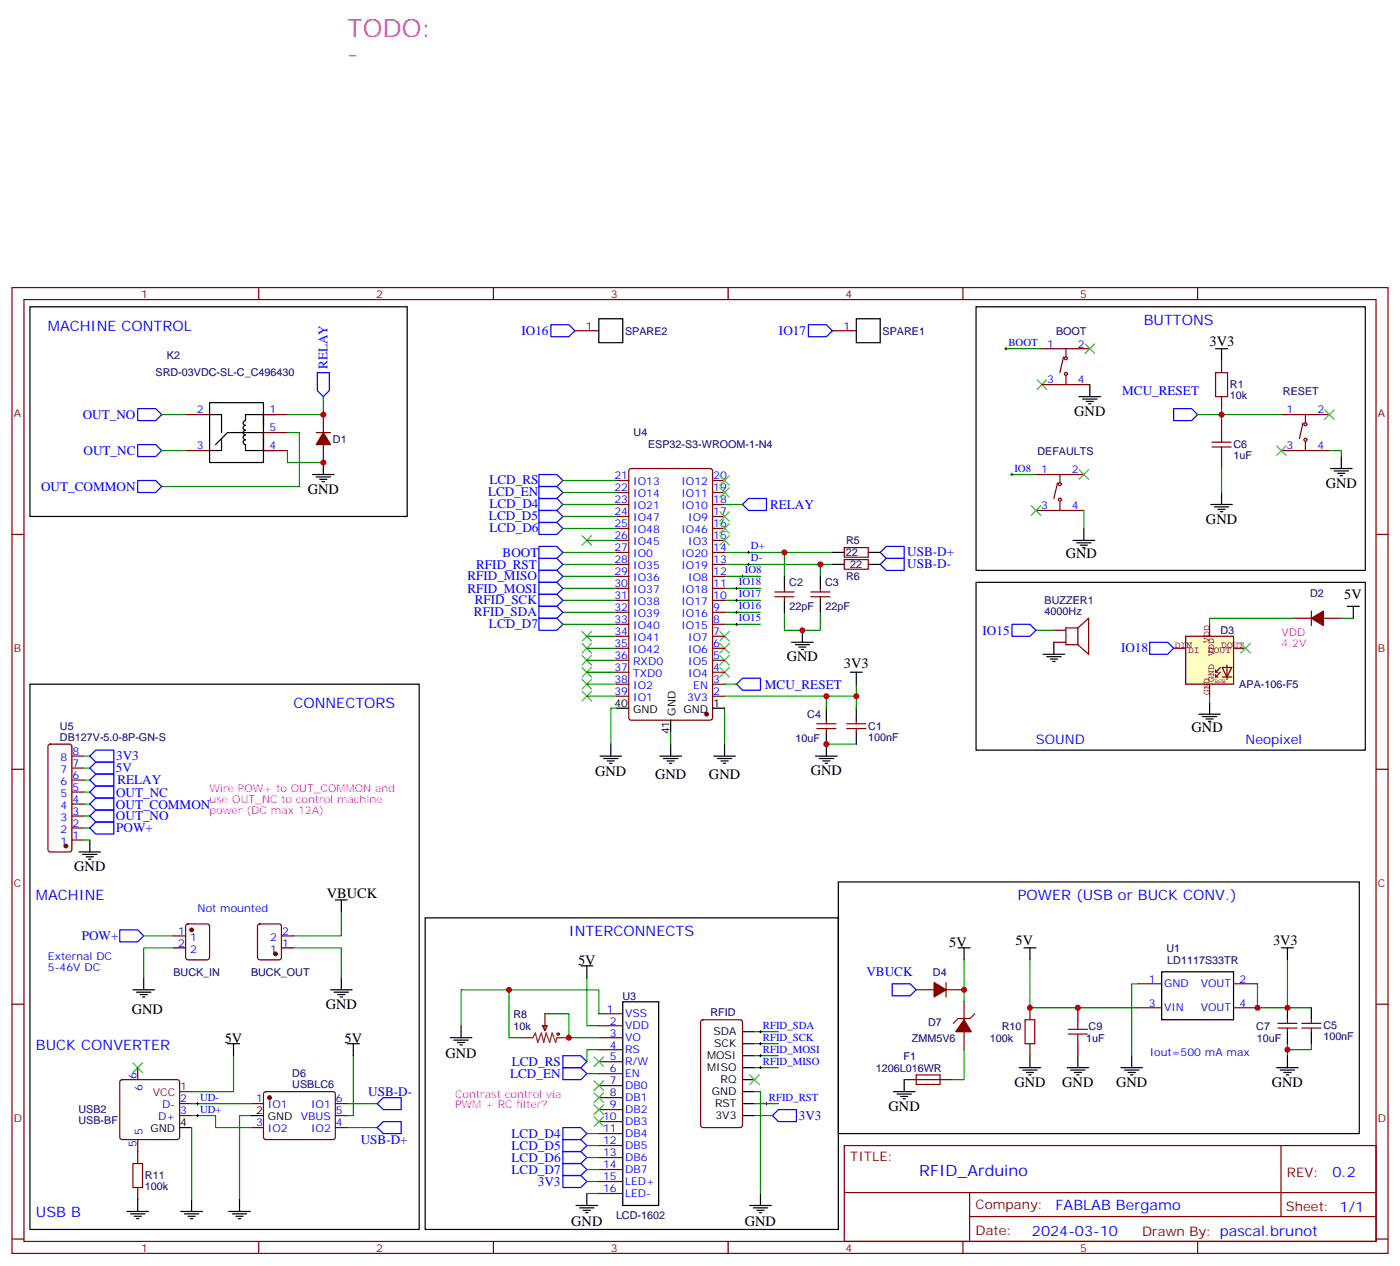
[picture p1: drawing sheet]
<svg xmlns="http://www.w3.org/2000/svg" width="412mm" height="373mm" viewBox="0 0 412 373" stroke-linecap="round" stroke-linejoin="round" font-family="sans-serif">
<g fill="none" stroke="#870000" stroke-width=".35">
<path d="M3.5 84.7h405.4v284.3h-405.4zM7.1 88.2h398.2v277.3h-398.2zM76.2 84.7v3.5M145.3 84.7v3.5M169.3 97.4h7.1M214.5 84.7v3.5M245.2 97.4h7M283.6 84.7v3.5M352.8 84.7v3.5M306.9 113.2h14.1M306.9 102.7h14.1M313.3 105.1l-1.1 4.6"/>
<path d="M314 102.7v2.4M314 110.8v2.4M359.8 106.2v3.5M359.8 116.8v3.5M93.1 127.4h4.3M95.2 122.1v5.3M95.2 130.9v5.3M377.5 132.6h14.1M377.5 122.1h14.1M383.8 124.5l-1 4.6M384.5 122.1v2.4M384.5 130.2v2.4"/>
<path d="M3.5 157.3h3.6M405.3 157.3h3.6M248.7 161.2h7.1v2.8h-7.1zM248.7 164.7h7.1v2.9h-7.1zM386.3 179.9v4.2M310.4 185.6h3.6M310.4 189.1h3.6M317.5 184.9h-3.5v4.9h3.5M317.5 184.9l3.2-2.9v10.6l-3.2-2.8M317.5 184.9v4.9M381 182h5.3M389.8 182h5.3"/>
<path d="M240.6 214.5h5.6M240.6 213.1h5.6M243.4 212v1.1M243.4 214.5v1M3.5 226.5h3.6M405.3 226.5h3.6M51.2 275.5h3.5M51.2 279h3.5M54.9 272.2l.5-.2h5.6l.7 .4v9.5l-.4 .6-5.9 .1-.7-.5v-9.4zM76.1 272.2l.5-.2h5.6l.6 .4 .1 9.5-.5 .6-5.8 .1-.7-.5-.1-9.4zM82.9 275.5h3.5M82.9 279h3.5"/>
<path d="M3.5 295.6h3.6M176.4 298.4h7M269.9 291.4h5.3M278.7 289.3v4.2M278.7 291.4h5.3M405.3 295.6h3.6M176.4 302h7M176.4 305.5h7M176.4 309h7M176.4 312.6h7M176.4 316.1h7M176.4 319.6h7"/>
<path d="M206.6 300.4l.5-.2h10.9l.7 .4v30.7l-.4 .6-11.2 .1-.7-.5v-30.6zM376.4 302.7h5.7M376.4 301.3h5.7M379.2 300.2v1.1M379.2 302.7v1M74.1 324.9h3.5M74.1 332h3.5M77.8 321.6l.5-.2h20l.5 .7-.1 13-.6 .4-20.1-.1-.4-.6v-12.7zM98.8 324.9h3.5M98.8 332h3.5M98.8 328.4h3.5M176.4 323.1h7"/>
<path d="M176.4 326.7h7M176.4 330.2h7M176.4 333.7h7M176.4 337.3h7M248.7 337.3h156.6v28.2h-156.6zM377.3 337.3v20.9M176.4 340.8h7M176.4 344.3h7M176.4 347.8h7M176.4 351.4h7M248.7 351.1h156.5M285.6 358.2h119.6"/>
<path d="M285.6 351.1v14.1M3.5 364.8h3.6M76.2 365.5v3.5M145.3 365.5v3.5M214.5 365.5v3.5M283.6 365.5v3.5M352.8 365.5v3.5M405.3 364.8h3.6"/>
<circle cx="314" cy="105.5" r=".44"/>
<circle cx="314" cy="110.1" r=".44"/>
<circle cx="384.5" cy="129.5" r=".44"/>
<circle cx="384.5" cy="124.9" r=".44"/>
</g>
<g fill="none" stroke="#008700" stroke-width=".35">
<path d="M296.3 102.7h10.6M298.1 139.7h7.1M352.8 122.1h24.7M359.8 120.3v3.5M391.6 132.6h3.5v1.8M165.8 148.5h3.5M165.8 152h3.5M165.8 155.6h3.5M165.8 145h3.5M165.8 141.5h3.5M165.8 176.7h15.9M165.8 173.2h15.9"/>
<path d="M165.8 169.7h15.9M165.8 166.2h15.9M165.8 162.6h15.9M213.4 176.7h10.6M213.4 173.2h10.6M213.4 169.7h10.6M213.4 166.2h31.8M213.4 162.6h31.8M165.8 183.8h15.9M165.8 180.3h15.9M172.9 190.9h8.8M172.9 194.4h8.8"/>
<path d="M172.9 197.9h8.8M172.9 187.3h8.8M213.4 180.3h10.6M213.4 183.8h10.6M305.2 185.6h5.2M395.1 182h3.5M172.9 201.4h8.8M172.9 205h8.8M213.4 208.5v10.6M243.4 219.1h8.8M252.2 201.4v3.6h-38.8M24.7 236.7h1.8"/>
<path d="M24.7 233.2h1.8M24.7 240.2h1.8M86.4 279h14.1v8.9M100.5 268.5v7h-14.1M160.5 298.4h7.1v7.1h8.8M172.9 287.9v14.1h3.5M176.4 298.4v-7h-26.5v14.1h3.6M284 282.6v12.3M303.4 282.6v14.1h31.7M370.4 289.6v7.1h15.9M379.2 282.6v14.1M172.9 316.1h3.5"/>
<path d="M176.4 309h-3.5v3.6M222.2 303.7h7.1M222.2 307.3h7.1M222.2 310.8h7.1M222.2 314.3h7.1M379.2 307.3v3.5M386.3 307.3v1.7h-7.1M74.1 328.4h-3.5v24.7M102.3 324.9h8.8M102.3 332h8.8M172.9 337.3h3.5M172.9 333.7h3.5"/>
<path d="M222.2 321.4h1.8v30M222.2 324.9h7.1M222.2 328.4h5.3M172.9 351.4h3.5M172.9 347.8h3.5M172.9 344.3h3.5M172.9 340.8h3.5"/>
</g>
<g fill="none" stroke="#00f" stroke-width=".35">
<path d="M162.3 95.6h5.3l1.7 1.8-1.7 1.7h-5.3zM238.1 95.6h5.3l1.8 1.8-1.8 1.7h-5.3zM93.5 109.7h3.5v5.3l-1.8 1.8-1.7-1.8zM158.7 139.7h5.3l1.8 1.8-1.8 1.7h-5.3zM345.7 120.3h5.3l1.8 1.8-1.8 1.7h-5.3zM158.7 153.8h5.3l1.8 1.8-1.8 1.7h-5.3zM158.7 150.3h5.3l1.8 1.7-1.8 1.8h-5.3zM158.7 146.8h5.3l1.8 1.7-1.8 1.8h-5.3zM158.7 143.2h5.3l1.8 1.8-1.8 1.8h-5.3zM158.7 160.9h5.3l1.8 1.7-1.8 1.8h-5.3zM158.7 164.4h5.3l1.8 1.8-1.8 1.7h-5.3zM158.7 167.9h5.3l1.8 1.8-1.8 1.7h-5.3z"/>
<path d="M158.7 171.4h5.3l1.8 1.8-1.8 1.8h-5.3zM158.7 175h5.3l1.8 1.7-1.8 1.8h-5.3zM158.7 178.5h5.3l1.8 1.8-1.8 1.7h-5.3zM259.3 162.6l1.8-1.7h5.2v3.5h-5.2zM259.3 166.2l1.8-1.8h5.2v3.5h-5.2zM158.7 182h5.3l1.8 1.8-1.8 1.8h-5.3zM298.1 183.8h5.3l1.8 1.8-1.8 1.7h-5.3zM338.7 189.1h5.3l1.7 1.8-1.7 1.7h-5.3zM217 201.4l1.7-1.7h5.3v3.5h-5.3zM26.5 233.2l1.7-1.8h5.3v3.5h-5.3zM28.2 234.9h5.3v3.6h-5.3l-1.7-1.8zM26.5 240.2l1.7-1.7h5.3v3.5h-5.3z"/>
<path d="M262.8 289.6h5.3l1.8 1.8-1.8 1.8h-5.3zM165.8 310.8h5.3l1.8 1.8-1.8 1.7h-5.3zM165.8 314.3h5.3l1.8 1.8-1.8 1.8h-5.3zM111.1 324.9l1.8-1.8h5.3v3.6h-5.3zM111.1 332l1.8-1.8h5.3v3.5h-5.3zM165.8 332h5.3l1.8 1.7-1.8 1.8h-5.3zM165.8 335.5h5.3l1.8 1.8-1.8 1.7h-5.3zM165.8 339h5.3l1.8 1.8-1.8 1.7h-5.3zM227.5 328.4l1.8-1.7h5.3v3.5h-5.3zM165.8 346.1h5.3l1.8 1.7-1.8 1.8h-5.3zM165.8 342.5h5.3l1.8 1.8-1.8 1.8h-5.3z"/>
</g>
<g fill="none" stroke="#000" stroke-width=".29">
<path d="M296 102.7h.7M296.3 102.3v.7M297.7 139.7h.7M298.1 139.3v.8M216.6 173.2h.7M216.6 176.7h.7M217 172.9v.7M217 176.4v.7M217 179.9v.7M218.4 169.7h.7M218.7 169.3v.7M216.6 180.3h.7"/>
<path d="M216.6 183.8h.7M217 183.4v.7M223.7 303.7h.7M223.7 307.3h.7M223.7 310.8h.7M223.7 314.3h.7M224 303.4v.7M224 306.9v.7M224 310.4v.7M224 314v.7M225.4 324.9h.7M225.8 324.6v.7"/>
</g>
<g fill="none" stroke="#000" stroke-width=".35">
<path d="M8.8 90.3h111.1v61.7h-111.1zM176.4 93.8h7v7.1h-7zM252.2 93.8h7.1v7.1h-7.1zM287.5 90.3h114.7v77.6h-114.7zM317.9 116.8h6.3M318.9 117.5h4.2M320 118.2h2.1M320.7 118.9h.7M321 113.2v3.6M358.1 102.7h3.5M359.8 102.7v3.5M92.1 139.7h6.3"/>
<path d="M95.2 136.2v3.5M391.9 137.9h6.4M393 138.6h4.2M394.1 139.3h2.1M395.1 134.4v3.5M93.1 140.4h4.3M94.2 141.1h2.1M94.9 141.8h.7M316.1 159.1h6.3M317.1 159.8h4.3M319.3 155.6v3.5M356.7 148.5h6.3"/>
<path d="M357.7 149.2h4.2M358.8 149.9h2.1M359.5 150.6h.7M359.8 145v3.5M394.8 140.1h.7M245.2 162.6h3.5M245.2 166.2h3.5M255.8 162.6h3.5M255.8 166.2h3.5M287.5 171.4h114.7v49.4h-114.7zM318.2 160.5h2.1M318.9 161.2h.7"/>
<path d="M396.9 178.5h3.5M398.6 178.5v3.5M250.5 197.9h3.5M252.2 197.9v3.5M307.3 192.6h6.3M308.3 193.3h4.3M309.4 194h2.1M310.1 194.7h.7M310.4 189.1v3.5M8.8 201.4h114.7v160.5h-114.7zM179.9 219.1v3.5M213.4 219.1v3.5"/>
<path d="M243.4 208.5v3.5M243.4 215.5v7.1M353.1 210.3h6.4M354.2 211h4.2M355.2 211.7h2.2M356 212.4h.7M356.3 206.7v3.6M176.7 222.6h6.4M177.8 223.3h4.2M178.9 224h2.1M179.6 224.7h.7M210.3 222.6h6.3"/>
<path d="M211.3 223.3h4.2M212.4 224h2.1M213.1 224.7h.7M240.2 222.6h6.4M241.3 223.3h4.2M242.4 224h2.1M243.1 224.7h.7M246.9 259.6h153.5v74.1h-153.5zM98.8 264.9h3.5M100.5 264.9v3.6M125.2 270.2h121.7v91.7h-121.7zM282.2 279h3.6"/>
<path d="M284 279v3.6M301.6 279h3.6M303.4 279v3.6M377.5 279h3.5M379.2 279v3.6M97.4 291.4h6.3M98.4 292.1h4.3M99.5 292.8h2.1M100.2 293.5h.7M100.5 287.9v3.5M183.4 294.9h10.6v60h-10.6zM379.2 296.7v3.5"/>
<path d="M132.6 305.5h6.4M133.7 306.2h4.2M134.8 306.9h2.1M135.5 307.6h.7M135.8 302v3.5M218.7 314.3h3.5M218.7 303.7h3.5M218.7 307.3h3.5M218.7 310.8h3.5M218.7 317.9h3.5M266.3 317.9v3.5M300.2 314.3h6.4"/>
<path d="M301.3 315h4.2M302.3 315.7h2.1M303 316.4h.7M303.4 310.8v3.5M314.3 314.3h6.4M315.4 315h4.2M316.4 315.7h2.2M317.1 316.4h.8M317.5 310.8v3.5M330.2 314.3h6.3M331.3 315h4.2M332.3 315.7h2.1"/>
<path d="M333 316.4h.7M333.4 310.8v3.5M376.1 314.3h6.3M377.1 315h4.3M378.2 315.7h2.1M378.9 316.4h.7M379.2 303.7v3.6M379.2 310.8v3.5M74.1 328.4h3.5M218.7 328.4h3.5M218.7 321.4h3.5M218.7 324.9h3.5"/>
<path d="M263.2 321.4h6.3M264.2 322.1h4.3M265.3 322.8h2.1M266 323.5h.7M67.4 356.7h6.3M68.4 357.4h4.3M69.5 358.1h2.1M70.2 358.8h.7M70.6 353.1v3.6M169.7 354.9h6.3M170.7 355.6h4.3M171.8 356.3h2.1"/>
<path d="M172.5 357h.7M172.9 351.4v3.5M220.8 354.9h6.4M221.9 355.6h4.2M223 356.3h2.1M223.7 357h.7M224 351.4v3.5"/>
</g>
<g fill="none" stroke="#3c3" stroke-width=".35">
<path d="M305.5 111.8l2.8 2.9M308.3 111.8l-2.8 2.9M319.6 101.2l2.8 2.9M322.4 101.2l-2.8 2.9M376.1 131.2l2.8 2.9M378.9 131.2l-2.8 2.9M171.4 193l2.9 2.8M171.4 196.5l2.9 2.8M171.4 189.4l2.9 2.9M171.4 185.9l2.9 2.8M174.3 193l-2.9 2.8M174.3 196.5l-2.9 2.8"/>
<path d="M174.3 189.4l-2.9 2.9M174.3 185.9l-2.9 2.8M212 196.5l2.8 2.8M212 193l2.8 2.8M212 189.4l2.8 2.9M212 185.9l2.8 2.8M214.8 196.5l-2.8 2.8M214.8 193l-2.8 2.8M214.8 189.4l-2.8 2.9M214.8 185.9l-2.8 2.8M171.4 203.6l2.9 2.8M171.4 200l2.9 2.8"/>
<path d="M174.3 203.6l-2.9 2.8M174.3 200l-2.9 2.8M39.2 312.9l2.8 2.8M42 312.9l-2.8 2.8M175 318.2l2.8 2.8M175 311.1l2.8 2.9M177.8 318.2l-2.8 2.8M177.8 311.1l-2.8 2.9M220.8 316.4l2.9 2.9M223.7 316.4l-2.9 2.9M175 328.8l2.8 2.8M175 325.3l2.8 2.8"/>
<path d="M175 321.7l2.8 2.9M177.8 328.8l-2.8 2.8M177.8 325.3l-2.8 2.8M177.8 321.7l-2.8 2.9"/>
</g>
<path d="M358.1 109.7h3.5v7.1h-3.5z" fill="none" stroke="#a10000" stroke-width=".35"/>
<g fill="#870000" stroke="#870000" stroke-width=".35">
<path d="M95.2 127.4l2.2 3.5h-4.3z"/>
<path d="M275.2 289.3l3.5 2.1-3.5 2.1z"/>
<path d="M386.3 182l3.5-2.1v4.2z"/>
<circle cx="79.4" cy="323.1" r=".53"/>
<circle cx="56.4" cy="273.8" r=".53"/>
<circle cx="81.1" cy="280.8" r=".53"/>
</g>
<path d="M349.2 187.3h14.2v14.1h-14.2z" fill="#ffffc2" stroke="#850000" stroke-width=".35"/>
<path d="M345.7 190.9h3.5M356.3 183.8v3.5M358.1 199.3h.7M358.1 197.9h.7M359.5 197.9l-1.4 1.4v-.7M359.5 196.5l-1.4 1.4v-.7M360 196.5h2.8l-1.4 2.8zM360 199.3h2.8M361.4 195.8v4.2M363.4 190.9h3.5M356.3 201.4v3.6" fill="none" stroke="#850000" stroke-width=".35"/>
<g fill="none" stroke="#008700" stroke-width=".35">
<path d="M95.2 116.8v5.3h-10.5M47.6 132.6h7.1M47.6 122.1h7.1M84.7 132.6v3.6h10.5M84.7 127.4h3.5v15.8h-40.6M359.8 137.9v7.1M169.3 141.5h12.4M169.3 145h12.4M169.3 148.5h12.4M169.3 152h12.4M169.3 155.6h12.4M172.9 159.1h8.8"/>
<path d="M213.4 148.5h5.3M319.3 150.3v5.3M231.1 162.6v7.1M241.7 166.2v3.5M231.1 180.3v5.3h10.6v-5.3M381 182h-24.7v1.8M181.7 208.5h-1.8v10.6M197.6 215.5v3.6M213.4 201.4h3.6M243.4 205v3.5M252.2 205v3.5M356.3 205v1.7"/>
<path d="M24.7 222.6h1.8M24.7 226.1h1.8M24.7 229.7h1.8M24.7 243.8h1.8M24.7 247.3h1.8M42.3 275.5h8.9M51.2 279h-8.9v8.9M149.9 291.4h-14.1v10.6M335.1 289.6h-1.7v21.2M68.8 310.8v10.6h-12.4M104.1 310.8v17.6h-1.8M284 309v8.9h-3.5"/>
<path d="M56.4 328.4h7.1v3.6h10.6M56.4 324.9h17.7M56.4 332v21.1"/>
</g>
<g fill="none" stroke="#3c3" stroke-width=".35">
<path d="M317.9 138.3l2.8 2.8M320.7 138.3l-2.8 2.8M390.2 120.6l2.8 2.9M393 120.6l-2.8 2.9M171.4 157.7l2.9 2.8M174.3 157.7l-2.9 2.8M212 154.2l2.8 2.8M212 150.6l2.8 2.9M212 143.6l2.8 2.8M212 140.1l2.8 2.8M212 157.7l2.8 2.8M214.8 154.2l-2.8 2.8"/>
<path d="M214.8 150.6l-2.8 2.9M214.8 143.6l-2.8 2.8M214.8 140.1l-2.8 2.8M214.8 157.7l-2.8 2.8M303.7 148.9l2.9 2.8M306.6 148.9l-2.9 2.8M365.5 189.4l2.8 2.9M368.3 189.4l-2.8 2.9"/>
</g>
<path d="M40.6 120.3h5.3l1.7 1.8-1.7 1.7h-5.3zM40.6 130.9h5.3l1.7 1.7-1.7 1.8h-5.3zM40.6 141.5h5.3l1.7 1.7-1.7 1.8h-5.3zM218.7 148.5l1.8-1.7h5.3v3.5h-5.3zM26.5 226.1l1.7-1.7h5.3v3.5h-5.3zM26.5 222.6l1.7-1.8h5.3v3.6h-5.3zM26.5 229.7l1.7-1.8h5.3v3.5h-5.3zM26.5 243.8l1.7-1.8h5.3v3.5h-5.3zM35.3 273.8h5.3l1.7 1.7-1.7 1.8h-5.3z" fill="none" stroke="#00f" stroke-width=".35"/>
<g fill="none" stroke="#000" stroke-width=".35">
<path d="M61.7 118.5h15.9v17.7h-15.9zM61.7 122.1h3.6v5.3M63.5 130.9l3.5-3.5h10.6v5.2h3.5M65.3 129.1v3.5h-3.6M77.6 122.1h-5.3v1.7a.71 .71 0 0 0-.7 .7 .71 .71 0 0 0 .7 .7 .71 .71 0 0 0-.7 .7 .71 .71 0 0 0 .7 .7 .71 .71 0 0 0-.7 .8 .71 .71 0 0 0 .7 .7 .71 .71 0 0 0-.7 .7 .71 .71 0 0 0 .7 .7 .71 .71 0 0 0-.7 .7 .71 .71 0 0 0 .7 .7v1.7h5.3M81.1 122.1h-3.5v3.5M231.1 169.7v3.5M231.1 176.7v3.6M241.7 169.7v3.5M241.7 176.7v3.6M233.2 189.1h6.3M234.2 189.8h4.3"/>
<path d="M235.3 190.5h2.1M236 191.2h.7M236.4 185.6v3.5M181.7 208.5h3.5M197.6 212v3.5M197.6 219.1v3.5M209.9 208.5h3.5M252.2 208.5v3.5M252.2 215.5v3.6M194.4 222.6h6.3M195.4 223.3h4.3M196.5 224h2.1"/>
<path d="M197.2 224.7h.7M23.3 250.8h6.3M24.3 251.5h4.3M25.4 252.2h2.1M26.1 252.9h.7M26.5 247.3v3.5M39.2 291.4h6.3M40.2 292.1h4.2M41.3 292.8h2.1M42 293.5h.7M42.3 287.9v3.5M171.1 284.3h3.5"/>
<path d="M172.9 284.3v3.6M342.2 286.1h21.2v14.1h-21.2zM386.3 296.7v3.5M67 307.3h3.6M68.8 307.3v3.5M102.3 307.3h3.5M104.1 307.3v3.5M386.3 303.7v3.6M52.9 332h3.5M37.4 356.7h6.3M38.5 357.4h4.2M39.5 358.1h2.1"/>
<path d="M40.2 358.8h.7M40.6 353.1v3.6M53.3 356.7h6.3M54.3 357.4h4.3M55.4 358.1h2.1M56.1 358.8h.7M56.4 353.1v3.6"/>
</g>
<g fill="none" stroke="#a10000" stroke-width=".35">
<path d="M357 131.6h5.7M357 130.2h5.7M359.8 127.4v2.8M359.8 131.6v2.8M269.9 316.4h7v2.9h-7zM302 300.2h2.8v7.1h-2.8zM314.7 304.4h5.6M314.7 303h5.6M317.5 300.2v2.8M317.5 304.4v2.9M39.2 342.5h2.8v7.1h-2.8z"/>
<circle cx="164.4" cy="304.4" r=".35"/>
</g>
<g fill="none" stroke="#870000" stroke-width=".35">
<path d="M54.7 122.1h7M54.7 132.6h7M77.6 122.1h7.1M77.6 132.6h7.1M77.6 127.4h7.1M185.4 138.1l.5-.2h23.3l.6 .5 .1 72.9-.5 .7h-23.5l-.6-.4-.1-73zM305.2 139.7h14.1M312.2 139.7v2.5M359.8 123.8v3.6M359.8 134.4v3.5M181.7 159.1h3.5M181.7 155.6h3.5"/>
<path d="M181.7 152h3.5M181.7 148.5h3.5M181.7 145h3.5M181.7 141.5h3.5M209.9 159.1h3.5M209.9 155.6h3.5M209.9 152h3.5M209.9 148.5h3.5M209.9 145h3.5M209.9 141.5h3.5M305.2 150.3h14.1M311.5 142.2l-1.1 4.6"/>
<path d="M312.2 147.8v2.5M181.7 176.7h3.5M181.7 173.2h3.5M181.7 169.7h3.5M181.7 166.2h3.5M181.7 162.6h3.5M209.9 176.7h3.5M209.9 173.2h3.5M209.9 169.7h3.5M209.9 166.2h3.5M209.9 162.6h3.5M228.2 175.7h5.7"/>
<path d="M228.2 174.3h5.7M231.1 173.2v1.1M231.1 175.7v1M238.8 175.7h5.7M238.8 174.3h5.7M241.7 173.2v1.1M241.7 175.7v1M181.7 197.9h3.5M181.7 194.4h3.5M181.7 190.9h3.5M181.7 187.3h3.5M181.7 183.8h3.5"/>
<path d="M181.7 180.3h3.5M209.9 197.9h3.5M209.9 194.4h3.5M209.9 190.9h3.5M209.9 187.3h3.5M209.9 183.8h3.5M209.9 180.3h3.5M14.3 219.3l.5-.2h5.7l.5 .2 .2 .5v30.3l-.3 .5-.4 .2h-5.7l-.5-.2-.2-.5v-30.3zM181.7 205h3.5M181.7 201.4h3.5M209.9 205h3.5M209.9 201.4h3.5"/>
<path d="M249.4 214.5h5.7M249.4 213.1h5.7M252.2 212v1.1M252.2 214.5v1M21.2 236.7h3.5M21.2 233.2h3.5M21.2 229.7h3.5M21.2 226.1h3.5M21.2 222.6h3.5M21.2 247.3h3.5M21.2 243.8h3.5M21.2 240.2h3.5"/>
<path d="M160.5 298.4v5M284 294.9v5.3M287.2 298.4l-1.4 1.5h-3.6l-1.4 1.4M303.4 296.7v3.5M317.5 296.7v3.5M335.1 289.6h7.1M335.1 296.7h7.1M363.4 289.6h7M363.4 296.7h7M35.5 318.1l.5-.2h16.2l.5 .2 .2 .5v16.2l-.2 .5-.5 .2h-16.2l-.5-.2-.2-.5v-16.2zM40.6 314.3v3.6M159.8 302h1.4l-.7 1.4z"/>
<path d="M266.3 317.9h14.2M284 303.7v5.3M303.4 307.3v3.5M317.5 307.3v3.5M383.5 302.7h5.6M383.5 301.3h5.6M386.3 300.2v1.1M386.3 302.7v1M40.6 335.5v7M52.9 324.9h3.5M52.9 328.4h3.5M40.6 349.6v3.5"/>
<circle cx="312.2" cy="142.5" r=".44"/>
<circle cx="312.2" cy="147.1" r=".44"/>
</g>
<g fill="#870000" stroke="#870000" stroke-width=".35">
<path d="M284 300.2l2.1 3.5h-4.6z"/>
<circle cx="208.1" cy="210.3" r=".53"/>
<circle cx="19.4" cy="249.1" r=".53"/>
</g>
<path d="M220.1 166.2h.7M220.1 162.6h.7M220.5 162.3v.7M220.5 165.8v.7M57.9 324.9h.7M57.9 328.4h.7M58.2 324.6v.7M58.2 328.1v.7" fill="none" stroke="#000" stroke-width=".29"/>
<path d="M52.9 321.4h3.5" fill="none" stroke="#f00" stroke-width=".35"/>
<path d="M153.5 305.5h3.5l.7-1.4 .7 2.8 1.1-2.8 .7 2.8 .7-2.8 1 2.8 .7-2.8 1.1 2.8 .3-1.4h3.6" fill="none" stroke="#8c2424" stroke-width=".35"/>
<g fill="#c00">
<circle cx="379.2" cy="309" r=".88"/>
<circle cx="284" cy="291.4" r=".88"/>
<circle cx="359.8" cy="122.1" r=".88"/>
<circle cx="95.3" cy="122.1" r=".88"/>
<circle cx="95.3" cy="136.2" r=".88"/>
<circle cx="149.9" cy="291.4" r=".88"/>
<circle cx="167.6" cy="305.5" r=".88"/>
<circle cx="236.4" cy="185.6" r=".88"/>
<circle cx="241.7" cy="166.2" r=".88"/>
<circle cx="231.1" cy="162.6" r=".88"/>
<circle cx="243.4" cy="205" r=".88"/>
<circle cx="252.2" cy="205" r=".88"/>
<circle cx="379.2" cy="296.7" r=".88"/>
<circle cx="370.4" cy="296.7" r=".88"/>
<circle cx="317.5" cy="296.7" r=".88"/>
<circle cx="303.4" cy="296.7" r=".88"/>
<circle cx="243.4" cy="219.1" r=".88"/>
</g>
<g font-size="7.4" fill="#f0f">
<text x="102.3" y="10.9">TODO:</text>
<text x="102.3" y="18.3">-</text>
</g>
<text font-size="4.6" fill="#00f" x="270.8" y="346.3">RFID_Arduino</text>
<g font-size="4.2" fill="#00f">
<text x="336.9" y="95.6">BUTTONS</text>
<text x="14.1" y="97.4">MACHINE CONTROL</text>
<text x="86.4" y="208.5">CONNECTORS</text>
<text x="10.6" y="264.9">MACHINE</text>
<text x="299.9" y="264.9">POWER (USB or BUCK CONV.)</text>
<text x="167.6" y="275.5">INTERCONNECTS</text>
<text x="10.6" y="309">BUCK CONVERTER</text>
<text x="392.5" y="346.5">0.2</text>
<text x="10.6" y="358.4">USB B</text>
<text x="310.9" y="356.1">FABLAB Bergamo</text>
<text x="304" y="363.9">2024-03-10</text>
</g>
<g font-size="4.2">
<text x="356.3" y="102">3V3</text>
<text x="316.4" y="122.4">GND</text>
<text x="390.5" y="143.6">GND</text>
<text x="90.7" y="145.3">GND</text>
<text x="355.2" y="154.2">GND</text>
<text x="314" y="164.4">GND</text>
<text x="396" y="176.4">5V</text>
<text x="231.8" y="194.7">GND</text>
<text x="248.6" y="196.7">3V3</text>
<text x="351" y="215.5">GND</text>
<text x="175.3" y="228.6">GND</text>
<text x="193" y="229.4">GND</text>
<text x="208.8" y="229.4">GND</text>
<text x="238.8" y="228.2">GND</text>
<text x="21.9" y="256.5">GND</text>
<text x="96.3" y="264.2">VBUCK</text>
<text x="279.6" y="278.7">5V</text>
<text x="299.2" y="278.3">5V</text>
<text x="375" y="278.3">3V3</text>
<text x="170.3" y="284">5V</text>
<text x="38.8" y="298.4">GND</text>
<text x="96" y="297">GND</text>
<text x="66.2" y="306.9">5V</text>
<text x="101.5" y="306.9">5V</text>
<text x="131.2" y="311.6">GND</text>
<text x="298.8" y="320">GND</text>
<text x="312.9" y="320">GND</text>
<text x="328.8" y="320">GND</text>
<text x="374.6" y="320">GND</text>
<text x="261.8" y="327">GND</text>
<text x="168.3" y="361">GND</text>
<text x="219.4" y="361">GND</text>
</g>
<g font-size="3.9" fill="#00f">
<text x="153.6" y="98.6">IO16</text>
<text x="229.5" y="98.6">IO17</text>
<text x="96.5" y="108.7" transform="rotate(-90 96.5 108.7)">RELAY</text>
<text x="330.6" y="116.3">MCU_RESET</text>
<text x="24.4" y="123.3">OUT_NO</text>
<text x="24.6" y="133.9">OUT_NC</text>
<text x="144.2" y="142.6">LCD_RS</text>
<text x="12.1" y="144.5">OUT_COMMON</text>
<text x="143.7" y="146.2">LCD_EN</text>
<text x="144.2" y="149.7">LCD_D4</text>
<text x="226.8" y="149.8">RELAY</text>
<text x="144" y="153.2">LCD_D5</text>
<text x="144.2" y="156.7">LCD_D6</text>
<text x="140.3" y="167.4">RFID_RST</text>
<text x="148.1" y="164">BOOT</text>
<text x="267.2" y="163.8">USB-D+</text>
<text x="267.2" y="167.4">USB-D-</text>
<text x="137.7" y="170.9">RFID_MISO</text>
<text x="137.7" y="174.5">RFID_MOSI</text>
<text x="139.8" y="178">RFID_SCK</text>
<text x="139.6" y="181.5">RFID_SDA</text>
<text x="144" y="185">LCD_D7</text>
<text x="289.4" y="186.8">IO15</text>
<text x="330.2" y="192">IO18</text>
<text x="225.3" y="202.7">MCU_RESET</text>
<text x="305.2" y="219.1">SOUND</text>
<text x="366.9" y="219.1">Neopixel</text>
<text x="34.1" y="227.4">5V</text>
<text x="34.2" y="223.9">3V3</text>
<text x="34.6" y="230.9">RELAY</text>
<text x="34.2" y="238">OUT_COMMON</text>
<text x="34.2" y="234.5">OUT_NC</text>
<text x="34.2" y="241.6">OUT_NO</text>
<text x="34.2" y="245">POW+</text>
<text x="24.1" y="276.8">POW+</text>
<text x="255.2" y="287.4">VBUCK</text>
<text x="150.3" y="317.3">LCD_EN</text>
<text x="150.7" y="313.8">LCD_RS</text>
<text x="108.5" y="322.6">USB-D-</text>
<text x="235.3" y="329.7">3V3</text>
<text x="150.7" y="335">LCD_D4</text>
<text x="106.3" y="336.7">USB-D+</text>
<text x="150.7" y="338.5">LCD_D5</text>
<text x="150.7" y="342">LCD_D6</text>
<text x="150.7" y="345.6">LCD_D7</text>
<text x="158.4" y="349.1">3V3</text>
</g>
<g font-size="3.9" fill="#800">
<text x="250.5" y="341.8">TITLE:</text>
<text x="379.1" y="346.5">REV:</text>
<text x="287.4" y="356">Company:</text>
<text x="378.7" y="356.7">Sheet: 1/1</text>
<text x="287.4" y="363.7">Date:</text>
<text x="336.4" y="363.8">Drawn By: pascal.brunot</text>
</g>
<g font-size="3.2" fill="#800">
<text x="41.6" y="87.7">1</text>
<text x="110.8" y="87.7">2</text>
<text x="179.9" y="87.7">3</text>
<text x="249.1" y="87.7">4</text>
<text x="318.2" y="87.7">5</text>
<text x="4.1" y="122.8">A</text>
<text x="405.9" y="122.8">A</text>
<text x="4.1" y="191.9">B</text>
<text x="405.9" y="191.9">B</text>
<text x="4.1" y="261.1">C</text>
<text x="405.9" y="261.1">C</text>
<text x="4.1" y="330.2">D</text>
<text x="405.9" y="330.2">D</text>
<text x="41.6" y="368.5">1</text>
<text x="110.8" y="368.5">2</text>
<text x="179.9" y="368.5">3</text>
<text x="249.1" y="368.5">4</text>
<text x="318.2" y="368.5">5</text>
</g>
<g font-size="3.2" fill="#00f">
<text x="172.6" y="97">1</text>
<text x="248.5" y="97">1</text>
<text x="297" y="101.8">BOOT</text>
<text x="308.4" y="102.3">1</text>
<text x="317.5" y="102.3">2</text>
<text x="308.4" y="112.9">3</text>
<text x="317.5" y="112.9">4</text>
<text x="58" y="121.7">2</text>
<text x="79.4" y="121.7">1</text>
<text x="379" y="121.7">1</text>
<text x="388.1" y="121.7">2</text>
<text x="79.4" y="127">5</text>
<text x="58" y="132.3">3</text>
<text x="79.4" y="132.3">4</text>
<text x="379" y="132.3">3</text>
<text x="388.1" y="132.3">4</text>
<text x="181" y="141.1">21</text>
<text x="186.5" y="142.9">IO13</text>
<text x="200.7" y="142.9">IO12</text>
<text x="210.1" y="141.1">20</text>
<text x="298.8" y="138.8">IO8</text>
<text x="306.7" y="139.3">1</text>
<text x="315.7" y="139.3">2</text>
<text x="181" y="144.6">22</text>
<text x="181" y="148.2">23</text>
<text x="186.5" y="146.4">IO14</text>
<text x="186.5" y="149.9">IO21</text>
<text x="200.7" y="149.9">IO10</text>
<text x="200.7" y="146.4">IO11</text>
<text x="210.1" y="148.2">18</text>
<text x="210.1" y="144.6">19</text>
<text x="306.7" y="149.9">3</text>
<text x="315.7" y="149.9">4</text>
<text x="181" y="151.7">24</text>
<text x="181" y="155.2">25</text>
<text x="186.5" y="153.5">IO47</text>
<text x="202.7" y="153.5">IO9</text>
<text x="210.1" y="155.2">16</text>
<text x="210.1" y="151.7">17</text>
<text x="181" y="158.7">26</text>
<text x="186.5" y="157">IO48</text>
<text x="186.5" y="160.5">IO45</text>
<text x="200.7" y="157">IO46</text>
<text x="202.7" y="160.5">IO3</text>
<text x="210.1" y="158.7">15</text>
<text x="221.2" y="161.7">D+</text>
<text x="181" y="162.3">27</text>
<text x="181" y="165.8">28</text>
<text x="186.5" y="164">IO0</text>
<text x="186.5" y="167.6">IO35</text>
<text x="200.7" y="167.6">IO19</text>
<text x="200.7" y="164">IO20</text>
<text x="210.1" y="165.8">13</text>
<text x="210.1" y="162.3">14</text>
<text x="221.2" y="165.3">D-</text>
<text x="181" y="169.3">29</text>
<text x="181" y="172.9">30</text>
<text x="186.5" y="171.1">IO36</text>
<text x="202.7" y="171.1">IO8</text>
<text x="210.1" y="172.9">11</text>
<text x="210.1" y="169.3">12</text>
<text x="217.7" y="172.3">IO18</text>
<text x="219.4" y="168.8">IO8</text>
<text x="181" y="176.4">31</text>
<text x="181" y="179.9">32</text>
<text x="186.5" y="174.6">IO37</text>
<text x="186.5" y="178.2">IO38</text>
<text x="200.7" y="178.2">IO17</text>
<text x="200.7" y="174.6">IO18</text>
<text x="210.1" y="179.9">9</text>
<text x="210.1" y="176.4">10</text>
<text x="217.7" y="179.4">IO16</text>
<text x="217.7" y="175.9">IO17</text>
<text x="181" y="183.4">33</text>
<text x="186.5" y="181.7">IO39</text>
<text x="186.5" y="185.2">IO40</text>
<text x="200.7" y="185.2">IO15</text>
<text x="200.7" y="181.7">IO16</text>
<text x="210.1" y="183.4">8</text>
<text x="217.7" y="182.9">IO15</text>
<text x="181" y="187">34</text>
<text x="181" y="190.5">35</text>
<text x="186.5" y="188.7">IO41</text>
<text x="202.7" y="188.7">IO7</text>
<text x="210.1" y="190.5">6</text>
<text x="210.1" y="187">7</text>
<text x="181" y="194">36</text>
<text x="181" y="197.6">37</text>
<text x="186.5" y="192.3">IO42</text>
<text x="186.5" y="195.8">RXD0</text>
<text x="202.7" y="195.8">IO5</text>
<text x="202.7" y="192.3">IO6</text>
<text x="210.1" y="197.6">4</text>
<text x="210.1" y="194">5</text>
<text x="181" y="201.1">38</text>
<text x="186.5" y="199.3">TXD0</text>
<text x="186.5" y="202.8">IO2</text>
<text x="202.7" y="199.3">IO4</text>
<text x="204.2" y="202.8">EN</text>
<text x="210.1" y="201.1">3</text>
<text x="181" y="204.6">39</text>
<text x="186.5" y="206.4">IO1</text>
<text x="202.4" y="206.4">3V3</text>
<text x="210.1" y="204.6">2</text>
<text x="17.8" y="227.5">7</text>
<text x="17.8" y="224">8</text>
<text x="21.3" y="225.8">7</text>
<text x="21.3" y="222.2">8</text>
<text x="17.8" y="231.1">6</text>
<text x="21.3" y="232.8">5</text>
<text x="21.3" y="229.3">6</text>
<text x="17.8" y="238.1">4</text>
<text x="17.8" y="234.6">5</text>
<text x="21.3" y="239.9">3</text>
<text x="21.3" y="236.4">4</text>
<text x="17.8" y="245.2">2</text>
<text x="17.8" y="241.7">3</text>
<text x="21.3" y="243.4">2</text>
<text x="17.8" y="248.7">1</text>
<text x="21.3" y="246.9">1</text>
<text x="58.2" y="268.5">Not mounted</text>
<text x="52.5" y="275.2">1</text>
<text x="83.1" y="275.2">2</text>
<text x="52.5" y="278.7">2</text>
<text x="56" y="276.9">1</text>
<text x="56" y="280.5">2</text>
<text x="79.6" y="280.5">1</text>
<text x="79.6" y="276.9">2</text>
<text x="83.1" y="278.7">1</text>
<text x="14.1" y="282.6">External DC</text>
<text x="14.1" y="285.8">5-46V DC</text>
<text x="338.4" y="289.3">1</text>
<text x="342.9" y="290.7">GND</text>
<text x="353.7" y="290.7">VOUT</text>
<text x="365.1" y="289.3">2</text>
<text x="178.7" y="298.2">1</text>
<text x="184.1" y="299.5">VSS</text>
<text x="338.4" y="296.3">3</text>
<text x="342.9" y="297.7">VIN</text>
<text x="353.7" y="297.7">VOUT</text>
<text x="365.1" y="296.3">4</text>
<text x="179.7" y="301.6">2</text>
<text x="179.7" y="305.2">3</text>
<text x="184.1" y="303">VDD</text>
<text x="224.7" y="302.9">RFID_SDA</text>
<text x="179.7" y="308.7">4</text>
<text x="184.1" y="306.6">VO</text>
<text x="184.1" y="310.1">RS</text>
<text x="224.7" y="306.4">RFID_SCK</text>
<text x="224.7" y="309.9">RFID_MOSI</text>
<text x="338.7" y="310.8">Iout=500 mA max</text>
<text x="40.2" y="317.7" transform="rotate(-90 40.2 317.7)">6</text>
<text x="179.7" y="312.2">5</text>
<text x="179.7" y="315.7">6</text>
<text x="184.1" y="313.6">R/W</text>
<text x="184.1" y="317.1">EN</text>
<text x="224.7" y="313.4">RFID_MISO</text>
<text x="42" y="321.2" transform="rotate(-90 42 321.2)">6</text>
<text x="179.7" y="319.3">7</text>
<text x="179.7" y="322.8">8</text>
<text x="184.1" y="320.7">DB0</text>
<text x="46.6" y="329.8">D+</text>
<text x="47.7" y="326.3">D-</text>
<text x="53.1" y="324.6">2</text>
<text x="53.1" y="328.1">3</text>
<text x="58.9" y="324">UD-</text>
<text x="58.9" y="327.6">UD+</text>
<text x="75.4" y="324.6">1</text>
<text x="78.9" y="326.3">IO1</text>
<text x="88.6" y="329.8">VBUS</text>
<text x="91.6" y="326.3">IO1</text>
<text x="99" y="328.1">5</text>
<text x="99" y="324.6">6</text>
<text x="177.6" y="329.8">10</text>
<text x="179.7" y="326.3">9</text>
<text x="184.1" y="324.2">DB1</text>
<text x="184.1" y="327.7">DB2</text>
<text x="226.5" y="324">RFID_RST</text>
<text x="42" y="334.2" transform="rotate(-90 42 334.2)">5</text>
<text x="75.4" y="331.6">3</text>
<text x="78.9" y="333.4">IO2</text>
<text x="91.6" y="333.4">IO2</text>
<text x="99" y="331.6">4</text>
<text x="177.6" y="333.4">11</text>
<text x="184.1" y="331.3">DB3</text>
<text x="184.1" y="334.8">DB4</text>
<text x="40.2" y="337.7" transform="rotate(-90 40.2 337.7)">5</text>
<text x="177.6" y="336.9">12</text>
<text x="177.6" y="340.4">13</text>
<text x="184.1" y="338.3">DB5</text>
<text x="184.1" y="341.8">DB6</text>
<text x="177.6" y="344">14</text>
<text x="177.6" y="347.5">15</text>
<text x="184.1" y="345.4">DB7</text>
<text x="177.6" y="351">16</text>
<text x="184.1" y="348.9">LED+</text>
<text x="184.1" y="352.4">LED-</text>
</g>
<g font-size="3.2" fill="#000080">
<text x="184.1" y="98.5">SPARE2</text>
<text x="260" y="98.5">SPARE1</text>
<text x="311.1" y="98.5">BOOT</text>
<text x="49.1" y="105.6">K2</text>
<text x="45.8" y="110.8">SRD-03VDC-SL-C_C496430</text>
<text x="362.3" y="117.6">10k</text>
<text x="362.3" y="114.4">R1</text>
<text x="377.9" y="116.2">RESET</text>
<text x="98.1" y="130.3">D1</text>
<text x="186.6" y="128.5">U4</text>
<text x="190.9" y="131.9">ESP32-S3-WROOM-1-N4</text>
<text x="363.4" y="131.9">C6</text>
<text x="305.6" y="133.8">DEFAULTS</text>
<text x="363.4" y="135.1">1uF</text>
<text x="249.2" y="160.2">R5</text>
<text x="249.2" y="163.8">22</text>
<text x="250.4" y="167.3">22</text>
<text x="232.5" y="172.6">C2</text>
<text x="243.1" y="172.6">C3</text>
<text x="249.2" y="170.8">R6</text>
<text x="232.6" y="179.7">22pF</text>
<text x="243.2" y="179.7">22pF</text>
<text x="307.7" y="177.8">BUZZER1</text>
<text x="385.9" y="175.6">D2</text>
<text x="307.7" y="181">4000Hz</text>
<text x="359.5" y="186.7">D3</text>
<text x="365.1" y="202.6">APA-106-F5</text>
<text x="17.6" y="214.9">U5</text>
<text x="237.8" y="211.4">C4</text>
<text x="255.8" y="214.8">C1</text>
<text x="17.6" y="218">DB127V-5.0-8P-GN-S</text>
<text x="234.4" y="218.5">10uF</text>
<text x="255.8" y="218">100nF</text>
<text x="343.6" y="280.2">U1</text>
<text x="51.1" y="287.3">BUCK_IN</text>
<text x="73.9" y="287.3">BUCK_OUT</text>
<text x="274.8" y="287.3">D4</text>
<text x="343.9" y="283.7">LD1117S33TR</text>
<text x="151.3" y="299.6">R8</text>
<text x="183.3" y="294.3">U3</text>
<text x="209.3" y="299.2">RFID</text>
<text x="151.3" y="303.1">10k</text>
<text x="273.4" y="302">D7</text>
<text x="295.1" y="303.1">R10</text>
<text x="320.7" y="303.1">C9</text>
<text x="370.1" y="303.2">C7</text>
<text x="389.8" y="303">C5</text>
<text x="266.2" y="311.9">F1</text>
<text x="268.6" y="306.6">ZMM5V6</text>
<text x="291.5" y="306.6">100k</text>
<text x="320" y="306.6">1uF</text>
<text x="370.2" y="306.7">10uF</text>
<text x="389.8" y="306.2">100nF</text>
<text x="86.1" y="317.1">D6</text>
<text x="258" y="315.5">1206L016WR</text>
<text x="86.1" y="320.3">USBLC6</text>
<text x="23.1" y="327.7">USB2</text>
<text x="23.1" y="330.9">USB-BF</text>
<text x="42.7" y="347.2">R11</text>
<text x="42.7" y="350.4">100k</text>
<text x="181.5" y="358.9">LCD-1602</text>
</g>
<g font-size="3.2" fill="#f0f">
<text x="377.5" y="187.3">VDD</text>
<text x="377.5" y="190.5">4.2V</text>
<text x="61.7" y="233.2">Wire POW+ to OUT_COMMON and</text>
<text x="61.7" y="236.4">use OUT_NC to control machine</text>
<text x="61.7" y="239.5">power (DC max 12A)</text>
<text x="134.1" y="323.1">Contrast control via</text>
<text x="134.1" y="326.3">PWM + RC filter?</text>
</g>
<g font-size="3.2">
<text x="181" y="208.1">40</text>
<text x="186.5" y="209.9">GND</text>
<text x="201.3" y="209.9">GND</text>
<text x="210.1" y="208.1">1</text>
<text x="199" y="210.7" transform="rotate(-90 199 210.7)">GND</text>
<text x="197.2" y="216.2" transform="rotate(-90 197.2 216.2)">41</text>
<text x="210.2" y="304.8">SDA</text>
<text x="208.3" y="311.9">MOSI</text>
<text x="210.4" y="308.3">SCK</text>
<text x="208.3" y="315.4">MISO</text>
<text x="209.7" y="322.4">GND</text>
<text x="212.3" y="318.9">RQ</text>
<text x="75.4" y="328.1">2</text>
<text x="78.9" y="329.8">GND</text>
<text x="210.6" y="326">RST</text>
<text x="210.8" y="329.5">3V3</text>
<text x="44.3" y="333.4">GND</text>
<text x="53.1" y="331.6">4</text>
</g>
<g font-size="3.2" fill="#f00">
<text x="45" y="322.8">VCC</text>
<text x="53.1" y="321">1</text>
</g>
<g font-size="2.8" fill="#840000">
<text x="346.1" y="190.8">DIN</text>
<text x="356.3" y="189.2" transform="rotate(-90 356.3 189.2)">VDD</text>
<text x="359.8" y="190.8">DOUT</text>
<text x="350" y="192.2">DI</text>
<text x="355.9" y="192.2">DOUT</text>
<text x="357.6" y="193.1" transform="rotate(-90 357.6 193.1)">VDD</text>
<text x="357.6" y="200.7" transform="rotate(-90 357.6 200.7)">GND</text>
<text x="356.3" y="204.6" transform="rotate(-90 356.3 204.6)">GND</text>
</g>
<text font-size="1.8" fill="#840000" x="357.9" y="201.1">RGB</text>
</svg>
